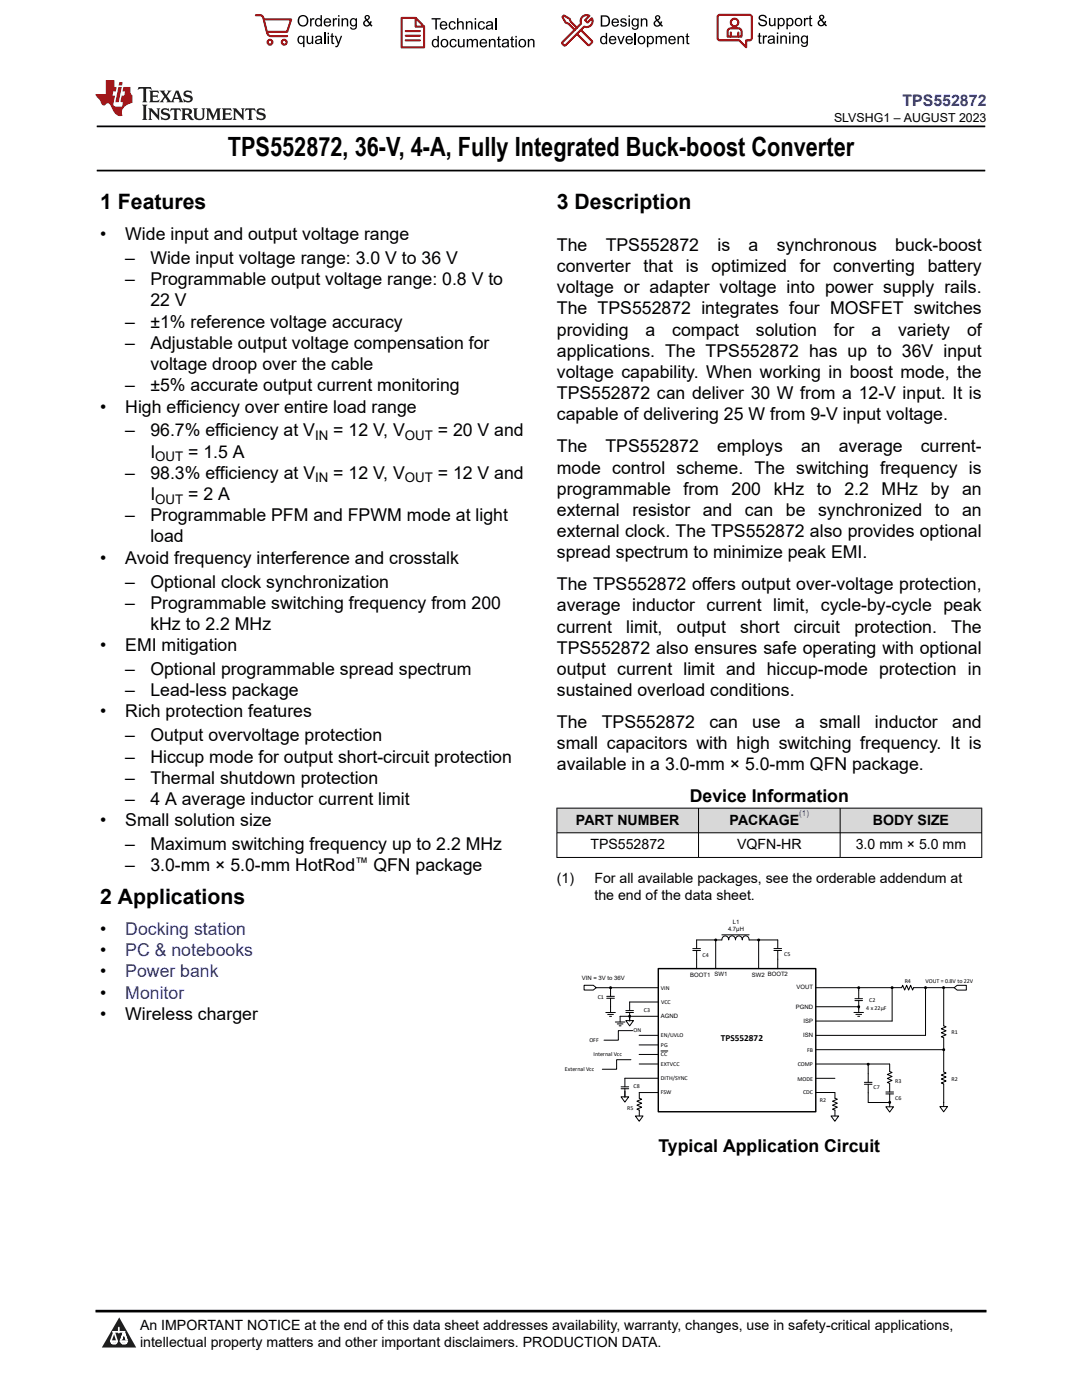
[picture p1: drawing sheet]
<svg xmlns="http://www.w3.org/2000/svg" width="216mm" height="279mm" viewBox="0 0 216 279" stroke-linecap="round" stroke-linejoin="round" font-family="sans-serif">
<path d="M19.3 25.2h177.3M19.3 34h177.3" fill="none" stroke="#000" stroke-width=".35"/>
<g fill="#d8d8d8">
<path d="M111.1 161.3h84.8v4.9h-84.8z" fill-rule="evenodd"/>
<path d="M111.2 161.3h28.1v4.8h-28.1z" fill-rule="evenodd"/>
<path d="M139.4 161.3h28.2v4.8h-28.2z" fill-rule="evenodd"/>
<path d="M167.7 161.3h28.1v4.8h-28.1z" fill-rule="evenodd"/>
</g>
<g fill="none" stroke="#000" stroke-width=".2">
<path d="M111.1 161.3h84.9M111.1 166.2h84.9M111.1 171.1h84.9M111.1 161.2v10M139.4 161.2v10M167.6 161.2v10M195.9 161.2v10M116.5 196.6h1.9l.6 .5-.6 .5h-1.9zM119 197.1h12.4M121.1 199.2h1.5M121.1 198.8h1.5M121.7 197l.3 .1-.1 .2-.3-.2z"/>
<path d="M121.8 197.1v1.7M121.8 199.2v2.9M131.4 200h-5.8v1.7M138.2 189.3h1.6M138.2 189.7h1.6M139 187.6h5a.69 .69 0 0 1 .7-.8 .69 .69 0 0 1 .7 .8 .69 .69 0 0 1 .7-.8 .69 .69 0 0 1 .7 .8 .69 .69 0 0 1 .6-.8 .69 .69 0 0 1 .7 .8 .69 .69 0 0 1 .7-.8 .69 .69 0 0 1 .7 .8h5.7v1.7M139 187.6v1.7M139 189.7v3.6M142.7 187.4l.3 .2-.1 .2-.3-.2zM142.8 187.6v5.7M144 186.6h5.5M151.3 187.4l.3 .2-.1 .2-.3-.2z"/>
<path d="M151.4 187.6v5.7M154.4 189.3h1.6M154.4 189.7h1.6M155.2 189.7v3.6M170.6 199.7h1.5M170.6 199.3h1.5M171.3 197l.2 .1-.1 .2-.2-.2zM171.3 197.1v2.2M171.3 199.7v2.4M177.9 196.9l.3 .2-.1 .2-.3-.2zM178 197.1v6.7h-15.2M184.6 196.9l.3 .2-.1 .2-.3-.2z"/>
<path d="M184.7 197.1v9.5h-21.9M188.2 196.9l.3 .2-.1 .2-.3-.2zM188.3 197.1v7.6l.5 .2-1 .4 1 .4-1 .4 1 .4-1 .4 .5 .2v6.8M190.4 197.1l.6-.5h1.8v1h-1.8zM190.4 197.1h-8.1l-.2 .5-.4-1-.4 1-.4-1-.4 1-.4-1-.2 .5h-17.1M120.9 202.1h1.9M121.3 202.5h1.1M121.6 202.8h.4M122.8 204h1.9M123.2 204.3h1.1M123.5 204.7h.4M123.9 218.9h1.6l-.8 1z"/>
<path d="M123.9 217.3h1.6M123.9 216.9h1.6M124.7 217.3v1.7M124.9 202.1h1.5M124.9 201.7h1.5M124.9 203.7h1.5l-.8 1zM125.6 202.7l.2 .1-.1 .2-.2-.2zM125.6 202.1v1.7M125.9 211.5h-2.9v1.9h-2.8M126.2 205.7h-2.8v1.9h-2.9M127.5 206.6h3.9M127.5 208.5h3.9"/>
<path d="M127.5 210.4h3.9M127.5 212.3h3.9M131.4 218h-3.8v1.2l.4 .2-.9 .4 .9 .4-.9 .4 .9 .4-.9 .4 .5 .2v1.1M131.4 202.8h-7.7v1.2M131.4 215.2h-6.7v1.7M131.9 209.7h1.4M162.8 212.3l14.7 .1v1.4l.5 .2-1 .4 1 .4-1 .4 1 .4-1 .4 .5 .2v1.7M162.8 209.5h25.4M162.8 218h3.8M162.8 215.2h3.8M162.8 200.9h8.5M166.6 218.1v1.1l.5 .2-1 .4 1 .4-1 .4 1 .4-1 .4 .5 .2v1.1"/>
<path d="M170.4 202.1h1.9M170.8 202.4h1.1M171.2 202.8h.3M171.3 200.8l.2 .1-.1 .2-.2-.2zM172.5 216.4h1.5M172.5 216h1.5M173.1 212.2l.3 .2-.1 .2-.2-.2zM173.2 212.4v3.6M173.2 216.4v3.6M176.8 218.3h1.5M176.8 217.9h1.5M177.4 219.8l.3 .2-.1 .2-.3-.2z"/>
<path d="M177.5 218.3v2.6M188.2 209.3l.3 .2-.1 .2-.3-.2zM188.3 214l.5 .1-1 .4 1 .4-1 .4 1 .4-1 .4 .5 .2v4.5M126.8 222.7h1.5l-.8 1.1zM165.8 222.7h1.5l-.7 1.1zM173.2 220h4.3M176.8 220.9h1.5l-.8 1zM187.5 220.8h1.6l-.8 1.1z"/>
</g>
<path d="M131.4 193.3h31.4v28.6h-31.4z" fill="none" stroke="#000" stroke-width=".29"/>
<g fill="#000">
<path d="M121.7 197l.3 .1-.1 .2-.3-.2z" fill-rule="evenodd"/>
<path d="M142.7 187.4l.3 .2-.1 .2-.3-.2z" fill-rule="evenodd"/>
<path d="M151.3 187.4l.3 .2-.1 .2-.3-.2z" fill-rule="evenodd"/>
<path d="M171.3 197l.2 .1-.1 .2-.2-.2z" fill-rule="evenodd"/>
<path d="M177.9 196.9l.3 .2-.1 .2-.3-.2z" fill-rule="evenodd"/>
<path d="M184.6 196.9l.3 .2-.1 .2-.3-.2z" fill-rule="evenodd"/>
<path d="M188.2 196.9l.3 .2-.1 .2-.3-.2z" fill-rule="evenodd"/>
<path d="M125.6 202.7l.2 .1-.1 .2-.2-.2z" fill-rule="evenodd"/>
<path d="M171.3 200.8l.2 .1-.1 .2-.2-.2z" fill-rule="evenodd"/>
<path d="M173.1 212.2l.3 .2-.1 .2-.2-.2z" fill-rule="evenodd"/>
<path d="M188.2 209.3l.3 .2-.1 .2-.3-.2z" fill-rule="evenodd"/>
<path d="M177.4 219.8l.3 .2-.1 .2-.3-.2z" fill-rule="evenodd"/>
</g>
<path d="M0 0h215.9v23.8h-215.9z" fill-rule="evenodd" fill="#fff"/>
<path d="M27.7 17.4l-.2 .6 .5-.3h.6v.1v2.2l-.2 .4h1l-.2-.4v-2.2v-.1h.5l.5 .3-.1-.6zM29.8 18.1l.2 .4v1.5l-.2 .4h1.9l.1-.6a1.08 1.08 0 0 1-1.3 .2v-.7h.6l.4 .2v-.6l-.4 .2h-.6v-.6l.2-.1a1 1 0 0 1 1 .2l-.1-.5zM31.8 18.1l1 1.1-1 1.2h.9l-.2-.2 .4-.7 .5 .7-.2 .2h1.6l-.2-.2 .1-.4h1l.1 .4-.1 .2h.9l-.2-.3-.8-2h-.5l-1 2.2-.8-1.1 .9-1.1h-.8l.2 .2-.5 .7-.3-.7 .1-.2zM35.2 18.5l.4 1h-.8zM36.8 18.2a.65 .65 0 0 0-.2 .7 .65 .65 0 0 0 .6 .5l.7 .2 .1 .2a.79 .79 0 0 1-.7 .4 .79 .79 0 0 1-.7-.5l.1 .7 .2-.1a.93 .93 0 0 0 1.1 .1 .93 .93 0 0 0 .4-1 1.46 1.46 0 0 0-1.2-.6l-.1-.3a1.09 1.09 0 0 1 1.2 .2l-.2-.6-.1 .1-.6-.2zM28.4 20.9l.2 .4v2.3l-.2 .3h1l-.2-.3v-2.3l.2-.4zM29.6 21.6l.2 .4v1.6l-.2 .3h.8l-.3-.3v-1.4l1.7 1.8v-2l.2-.4h-.8l.2 .2 .1 1.1-1.2-1.3zM32.3 21.8a.65 .65 0 0 0-.2 .7 .65 .65 0 0 0 .7 .4l.6 .2 .1 .2a.79 .79 0 0 1-.7 .4 .79 .79 0 0 1-.7-.5l.1 .7 .2-.1a.93 .93 0 0 0 1.1 .1 .93 .93 0 0 0 .4-.9 1.46 1.46 0 0 0-1.2-.6l-.1-.4a1.09 1.09 0 0 1 1.2 .2l-.2-.6-.1 .1-.6-.1zM34.1 21.6l-.1 .7a.63 .63 0 0 1 .7-.4l.1 1.7-.3 .3h1l-.2-.3v-1.7a.66 .66 0 0 1 .8 .4l-.1-.7zM36.2 21.6l.2 .4v1.6l-.2 .3h.9l-.2-.2v-.7h.5l.1 .2a.79 .79 0 0 0 1.2 .6l-1-.9a.61 .61 0 0 0 .6-.6 .61 .61 0 0 0-.5-.6zM36.9 21.9h.2a.47 .47 0 0 1 .5 .1 .47 .47 0 0 1 .1 .5l-.2 .2h-.6zM38.5 21.6l.2 .2a2.27 2.27 0 0 0 .4 2 1.04 1.04 0 0 0 1.7-.7v-1.3l.2-.2h-.8l.2 .4v1.1a.6 .6 0 0 1-.6 .6 .6 .6 0 0 1-.6-.6v-1.1l.3-.4zM41.1 21.6l.2 .4v1.6l-.2 .3h.7l-.2-.3v-1.5l.9 1.9 .8-1.9v1.5l-.2 .3h1l-.3-.3v-1.6l.3-.4h-.8l-.7 1.5-.7-1.5zM44.3 21.6l.2 .4v1.6l-.2 .3h1.9l.1-.5a1.09 1.09 0 0 1-1.3 .1v-.6h.6l.4 .1v-.6l-.4 .2h-.6v-.6l.2-.1a1.01 1.01 0 0 1 1 .3l-.1-.6zM46.4 21.6l.3 .4v1.6l-.3 .3h.8l-.2-.3v-1.4l1.6 1.8v-2l.2-.4h-.7l.2 .2v1.1l-1.2-1.3zM49 21.6l-.1 .7a.63 .63 0 0 1 .8-.4v1.7l-.3 .3h1l-.2-.3v-1.7a.66 .66 0 0 1 .8 .4l-.1-.7zM51.4 21.8a.65 .65 0 0 0-.2 .7 .65 .65 0 0 0 .6 .4l.6 .2 .2 .2a.79 .79 0 0 1-.8 .4 .79 .79 0 0 1-.6-.5l.1 .7 .2-.1a.93 .93 0 0 0 1 .1 .93 .93 0 0 0 .5-.9 1.46 1.46 0 0 0-1.3-.6l-.1-.4a1.09 1.09 0 0 1 1.3 .2l-.2-.6-.2 .1-.5-.1z" fill="#231f20"/>
<path d="M21.1 16v2.8h-2.1l.1 .3 .9 1a.95 .95 0 0 0 .9 .9 .59 .59 0 0 1 .6-.4 .59 .59 0 0 1 .5 .4l.4 .8a1.59 1.59 0 0 0 2.1 1.3 1.61 1.61 0 0 1 1-2.2l1-.4-.1-1.5a1.59 1.59 0 0 1-.4-1.6h-1.4l-.2 .9h.5l-.1 .8h-.5l-.2 1v.2l.4 .1-.2 .9h-.6a.73 .73 0 0 1-1.1-.7l.3-1.5h-.5l.2-.8h.5l.2-.9h-.5v-1.4zM23.6 17.4l-.6 3h.7l.6-3zM23.8 16.4l-.1 .7h.7l.1-.7z" fill="#ed1c24"/>
<g fill="#000">
<path d="M59.4 4.2a1.12 1.12 0 0 1 2.2 0 1.12 1.12 0 0 1-2.2 0zM59.9 3.5a.89 .89 0 0 0-.1 1.1 .89 .89 0 0 0 1.1 .4 .88 .88 0 0 0 .3-1.3 .88 .88 0 0 0-1.3-.2z" fill-rule="evenodd"/>
<path d="M59.5 7.3l.5-.2 .5 .3v-.3h.3v2.3h-.3v-.8a.74 .74 0 0 1-1 0 .74 .74 0 0 1-.1-1zM59.8 7.5a.57 .57 0 0 0-.2 .7 .57 .57 0 0 0 .8 .2 .57 .57 0 0 0 .1-.7 .57 .57 0 0 0-.7-.2z" fill-rule="evenodd"/>
<path d="M61.9 3.6h.2v.3l.2-.2 .3-.1 .2 .1-.1 .3a.36 .36 0 0 0-.5 0 .36 .36 0 0 0 0 .4v.9h-.3z" fill-rule="evenodd"/>
<path d="M61.2 7.1h.3v.9a.41 .41 0 0 0 .4 .6 .41 .41 0 0 0 .3-.6v-.9h.3v1.7h-.2v-.3a.58 .58 0 0 1-.7 .3 .58 .58 0 0 1-.4-.6z" fill-rule="evenodd"/>
<path d="M63 3.8l.5-.2 .5 .2v-.8h.2v2.3h-.2v-.2a.75 .75 0 0 1-1-.1 .75 .75 0 0 1-.1-1zM63.2 4a.57 .57 0 0 0-.1 .7 .57 .57 0 0 0 .8 .2 .57 .57 0 0 0 .1-.7 .57 .57 0 0 0-.8-.2z" fill-rule="evenodd"/>
<path d="M63 7.3a.74 .74 0 0 1 1-.1 .74 .74 0 0 1 .3 .9v.7h-.3v-.2a.57 .57 0 0 1-.8 .2 .57 .57 0 0 1-.2-.8l1-.3a.41 .41 0 0 0-.4-.4 .41 .41 0 0 0-.4 .4l-.3-.1zM63.2 8.2a.35 .35 0 0 0 .2 .5 .35 .35 0 0 0 .5-.3l.1-.4z" fill-rule="evenodd"/>
<path d="M65.4 6.5h.3v.3h-.3zM65.4 7.1h.3v1.7h-.3z" fill-rule="evenodd"/>
<path d="M64.8 3.8a.76 .76 0 0 1 .9-.1 .76 .76 0 0 1 .4 .8h-1.2a.47 .47 0 0 0 .3 .6 .47 .47 0 0 0 .6-.4l.3 .1a.82 .82 0 0 1-1.3 .3 .82 .82 0 0 1 0-1.3zM65 4l-.1 .3h.9l-.3-.4z" fill-rule="evenodd"/>
<path d="M66.4 3.6h.3v.3l.1-.2 .4-.1 .1 .1-.1 .3a.36 .36 0 0 0-.4 0 .36 .36 0 0 0-.1 .4v.9h-.3z" fill-rule="evenodd"/>
<path d="M66.1 6.7l.3-.1v.5h.3v.3h-.3v.9l.1 .2h.2v.3a.41 .41 0 0 1-.4-.1 .41 .41 0 0 1-.2-.4v-.9h-.2v-.3h.2z" fill-rule="evenodd"/>
<path d="M66.8 7.1h.3l.4 1.4 .5-1.4h.3l-.6 1.7a.57 .57 0 0 1-.8 .6v-.3a.37 .37 0 0 0 .5-.3z" fill-rule="evenodd"/>
<path d="M67.5 3h.2v.3h-.2zM67.5 3.6h.2v1.7h-.2z" fill-rule="evenodd"/>
<path d="M68.2 3.6h.2v.3a.58 .58 0 0 1 .7-.3 .58 .58 0 0 1 .4 .7v1h-.3v-1a.4 .4 0 0 0-.4-.5 .4 .4 0 0 0-.4 .6v.9h-.2z" fill-rule="evenodd"/>
<path d="M70 3.8l.5-.2 .5 .2v-.2h.2v1.5a.71 .71 0 0 1-.5 .8 .71 .71 0 0 1-.8-.5h.2a.46 .46 0 0 0 .6 .3 .46 .46 0 0 0 .3-.6 .78 .78 0 0 1-1.1-.2 .78 .78 0 0 1 .1-1.1zM70.2 4a.53 .53 0 0 0-.1 .8 .53 .53 0 0 0 .8 0 .54 .54 0 0 0 0-.7 .54 .54 0 0 0-.7-.1z" fill-rule="evenodd"/>
<path d="M72.9 3.1a.53 .53 0 0 1 .8 .1 .53 .53 0 0 1-.3 .8l.4 .5 .1-.3 .3 .1-.2 .5 .3 .3-.2 .2-.3-.3a.71 .71 0 0 1-1.2 .1 .71 .71 0 0 1 .4-1.1l-.3-.5zM73 3.5a.3 .3 0 0 0 .6 0 .3 .3 0 0 0-.6 0zM72.9 4.3a.45 .45 0 0 0 0 .7 .45 .45 0 0 0 .7-.2l-.5-.6z" fill-rule="evenodd"/>
<path d="M86.1 3.6h1.8v.3h-.7v2h-.3v-2h-.8z" fill-rule="evenodd"/>
<path d="M86.3 8l.5-.2 .5 .2v-.8h.3v2.2h-.3v-.2a.76 .76 0 0 1-1 0 .76 .76 0 0 1-.1-1zM86.6 8.1a.58 .58 0 0 0-.2 .8 .58 .58 0 0 0 .8 .2 .58 .58 0 0 0 .1-.8 .58 .58 0 0 0-.7-.2z" fill-rule="evenodd"/>
<path d="M88.2 7.9a.81 .81 0 0 1 1.1 .2 .81 .81 0 0 1-.2 1.1 .81 .81 0 0 1-1.1-.1l-.1-.8zM88.3 8.1a.57 .57 0 0 0 0 .9 .57 .57 0 0 0 .8 0 .57 .57 0 0 0 0-.8 .57 .57 0 0 0-.8-.1z" fill-rule="evenodd"/>
<path d="M88 4.4a.77 .77 0 0 1 .9-.1 .77 .77 0 0 1 .4 .8h-1.3a.48 .48 0 0 0 .4 .6 .48 .48 0 0 0 .6-.3h.3a.83 .83 0 0 1-1.3 .4 .83 .83 0 0 1 0-1.4zM88.2 4.6l-.2 .3h1l-.3-.4z" fill-rule="evenodd"/>
<path d="M89.7 4.4a.7 .7 0 0 1 1.2 .3l-.2 .1a.45 .45 0 0 0-.6-.3 .45 .45 0 0 0-.3 .6 .45 .45 0 0 0 .3 .6 .45 .45 0 0 0 .6-.4h.3a.76 .76 0 0 1-1.1 .6 .76 .76 0 0 1-.3-1.1z" fill-rule="evenodd"/>
<path d="M89.9 8a.7 .7 0 0 1 1.2 .3h-.3a.45 .45 0 0 0-.5-.3 .45 .45 0 0 0-.3 .6 .45 .45 0 0 0 .3 .6 .45 .45 0 0 0 .6-.4l.2 .1a.76 .76 0 0 1-1 .5 .76 .76 0 0 1-.4-1.1z" fill-rule="evenodd"/>
<path d="M91.2 3.6h.3v.8a.59 .59 0 0 1 .7-.2 .59 .59 0 0 1 .3 .7v1h-.2v-1a.4 .4 0 0 0-.5-.4 .4 .4 0 0 0-.3 .5v.9h-.3z" fill-rule="evenodd"/>
<path d="M91.4 7.8h.2v.9a.41 .41 0 0 0 .5 .5 .41 .41 0 0 0 .3-.5v-.9h.3v1.6h-.3v-.2a.58 .58 0 0 1-.7 .3 .58 .58 0 0 1-.3-.7z" fill-rule="evenodd"/>
<path d="M93 4.2h.2v.3a.59 .59 0 0 1 .7-.3 .59 .59 0 0 1 .4 .7v1h-.3v-1a.41 .41 0 0 0-.4-.5 .41 .41 0 0 0-.4 .6v.9h-.2z" fill-rule="evenodd"/>
<path d="M93.1 7.8h.3v.2a.56 .56 0 0 1 1 0 .54 .54 0 0 1 .6-.2 .54 .54 0 0 1 .4 .5v1.1h-.3v-1a.34 .34 0 0 0-.3-.4 .34 .34 0 0 0-.4 .3v1.1h-.3v-1a.38 .38 0 0 0-.5-.4 .38 .38 0 0 0-.2 .6v.8h-.3z" fill-rule="evenodd"/>
<path d="M94.7 3.6h.3v.3h-.3zM94.7 4.2h.3v1.7h-.3z" fill-rule="evenodd"/>
<path d="M95.5 4.4a.7 .7 0 0 1 1.3 .3l-.3 .1a.45 .45 0 0 0-.6-.3 .45 .45 0 0 0-.3 .6 .45 .45 0 0 0 .3 .6 .45 .45 0 0 0 .6-.4h.3a.76 .76 0 0 1-1.1 .6 .76 .76 0 0 1-.3-1.1z" fill-rule="evenodd"/>
<path d="M95.9 8a.77 .77 0 0 1 .9-.2 .77 .77 0 0 1 .4 .9h-1.2a.48 .48 0 0 0 .3 .5 .48 .48 0 0 0 .6-.3h.3a.83 .83 0 0 1-1.3 .4 .83 .83 0 0 1 0-1.3zM96.1 8.1l-.1 .4h.9l-.2-.5z" fill-rule="evenodd"/>
<path d="M97.5 7.8h.3v.2a.59 .59 0 0 1 .7-.2 .59 .59 0 0 1 .4 .6v1h-.3v-1a.41 .41 0 0 0-.5-.4 .41 .41 0 0 0-.3 .5v.9h-.3z" fill-rule="evenodd"/>
<path d="M97.1 4.4a.74 .74 0 0 1 1-.1 .74 .74 0 0 1 .3 .9v.7h-.3v-.2a.59 .59 0 0 1-.8 .2 .59 .59 0 0 1-.3-.8l1.1-.3a.42 .42 0 0 0-.4-.4 .42 .42 0 0 0-.5 .4l-.2-.1zM97.3 5.3a.36 .36 0 0 0 .2 .5 .36 .36 0 0 0 .5-.2l.1-.5z" fill-rule="evenodd"/>
<path d="M99.4 7.4l.2-.2v.6h.3v.2h-.3v1l.1 .2h.2l.1 .2a.41 .41 0 0 1-.5 0 .41 .41 0 0 1-.1-.4v-1h-.2v-.2h.2z" fill-rule="evenodd"/>
<path d="M100.3 8a.74 .74 0 0 1 .9-.2 .74 .74 0 0 1 .3 .9l.1 .7h-.3v-.2a.59 .59 0 0 1-.8 .3 .59 .59 0 0 1-.3-.8l1-.3a.42 .42 0 0 0-.3-.4 .42 .42 0 0 0-.5 .3h-.3zM100.5 8.8a.36 .36 0 0 0 .1 .5 .36 .36 0 0 0 .5-.2l.2-.5z" fill-rule="evenodd"/>
<path d="M102 7.4l.3-.2v.6h.3v.2h-.3v1l.1 .2h.2v.2a.41 .41 0 0 1-.5 0 .41 .41 0 0 1-.1-.4v-1h-.2v-.2h.2z" fill-rule="evenodd"/>
<path d="M102.8 7.2h.3v.3h-.3zM102.8 7.8h.3v1.6h-.3z" fill-rule="evenodd"/>
<path d="M103.7 7.9a.81 .81 0 0 1 1.1 .2 .81 .81 0 0 1-.1 1.1 .81 .81 0 0 1-1.2-.1v-.8zM103.9 8.1a.57 .57 0 0 0-.1 .9 .57 .57 0 0 0 .8 0 .57 .57 0 0 0 0-.8 .57 .57 0 0 0-.7-.1z" fill-rule="evenodd"/>
<path d="M105.3 7.8h.3v.2a.59 .59 0 0 1 .7-.2 .59 .59 0 0 1 .4 .6v1h-.3v-1a.41 .41 0 0 0-.5-.4 .41 .41 0 0 0-.3 .5v.9h-.3z" fill-rule="evenodd"/>
<path d="M119.9 3.1h.7a1.12 1.12 0 0 1 1.1 1.1 1.12 1.12 0 0 1-1 1.1h-.8zM120.2 3.3v1.7h.4a.86 .86 0 0 0 .8-.8 .86 .86 0 0 0-.8-.9z" fill-rule="evenodd"/>
<path d="M119.9 7.4l.5-.3 .5 .3v-.8h.2v2.2h-.2v-.2a.75 .75 0 0 1-1 0 .75 .75 0 0 1-.1-1zM120.1 7.5a.57 .57 0 0 0-.1 .8 .57 .57 0 0 0 .8 .2 .57 .57 0 0 0 .1-.8 .57 .57 0 0 0-.8-.2z" fill-rule="evenodd"/>
<path d="M121.7 7.4a.76 .76 0 0 1 .9-.2 .76 .76 0 0 1 .4 .9h-1.2a.47 .47 0 0 0 .3 .5 .47 .47 0 0 0 .6-.3h.3a.82 .82 0 0 1-1.3 .4 .82 .82 0 0 1 0-1.3zM121.9 7.5l-.1 .3h.9l-.3-.4z" fill-rule="evenodd"/>
<path d="M122.2 3.9a.76 .76 0 0 1 .9-.2 .76 .76 0 0 1 .4 .9h-1.2a.47 .47 0 0 0 .4 .5 .47 .47 0 0 0 .5-.3h.3a.82 .82 0 0 1-1.3 .4 .82 .82 0 0 1 0-1.3zM122.5 4l-.2 .3h.9l-.2-.4z" fill-rule="evenodd"/>
<path d="M123.9 3.8a.71 .71 0 0 1 1.1 .3h-.2a.32 .32 0 0 0-.4-.3 .32 .32 0 0 0-.3 .4h.1a.75 .75 0 0 1 .9 .8 .72 .72 0 0 1-.7 .3 .72 .72 0 0 1-.7-.5h.3a.36 .36 0 0 0 .4 .4 .36 .36 0 0 0 .3-.5 .8 .8 0 0 1-.9-.7z" fill-rule="evenodd"/>
<path d="M123.2 7.2h.3l.4 1.3 .5-1.3h.3l-.7 1.6h-.2z" fill-rule="evenodd"/>
<path d="M125.4 3.1h.3v.3h-.3zM125.4 3.7h.3v1.6h-.3z" fill-rule="evenodd"/>
<path d="M125 7.4a.76 .76 0 0 1 .9-.2 .76 .76 0 0 1 .4 .9h-1.2a.47 .47 0 0 0 .3 .5 .47 .47 0 0 0 .6-.3h.3a.82 .82 0 0 1-1.3 .4 .82 .82 0 0 1 0-1.3zM125.2 7.5l-.1 .3h.9l-.2-.4z" fill-rule="evenodd"/>
<path d="M126.2 3.9l.5-.3 .5 .3v-.2h.2v1.4a.71 .71 0 0 1-.5 .8 .71 .71 0 0 1-.8-.5l.2 .1a.46 .46 0 0 0 .6 .2 .46 .46 0 0 0 .3-.6 .78 .78 0 0 1-1.1-.1 .78 .78 0 0 1 .1-1.1zM126.4 4a.53 .53 0 0 0-.1 .8 .53 .53 0 0 0 .8 0 .54 .54 0 0 0 0-.7 .54 .54 0 0 0-.7-.1z" fill-rule="evenodd"/>
<path d="M127.5 7.3a.8 .8 0 0 1 1.1 .2 .8 .8 0 0 1-.1 1.1 .8 .8 0 0 1-1.2-.1v-.8zM127.7 7.5a.56 .56 0 0 0-.1 .9 .56 .56 0 0 0 .8-.1 .56 .56 0 0 0 0-.7 .56 .56 0 0 0-.7-.1z" fill-rule="evenodd"/>
<path d="M127.9 3.7h.2v.2a.58 .58 0 0 1 .7-.2 .58 .58 0 0 1 .4 .6v1h-.3v-1a.4 .4 0 0 0-.4-.4 .4 .4 0 0 0-.4 .5v.9h-.2z" fill-rule="evenodd"/>
<path d="M129.1 7.2h.2v.2a.72 .72 0 0 1 1-.1 .72 .72 0 0 1 .2 1 .64 .64 0 0 1-.5 .5 .64 .64 0 0 1-.6-.2v.8h-.3zM129.5 7.5a.56 .56 0 0 0-.2 .8 .56 .56 0 0 0 .8 .2 .56 .56 0 0 0 .1-.8 .56 .56 0 0 0-.7-.2z" fill-rule="evenodd"/>
<path d="M130.8 7.2h.3v.2a.55 .55 0 0 1 .9 0 .53 .53 0 0 1 .6-.3 .53 .53 0 0 1 .4 .6v1.1h-.2v-1a.34 .34 0 0 0-.3-.4 .34 .34 0 0 0-.4 .3v1.1h-.3v-1a.37 .37 0 0 0-.5-.4 .37 .37 0 0 0-.2 .6v.8h-.3z" fill-rule="evenodd"/>
<path d="M130.8 3.2a.53 .53 0 0 1 .9 .1 .53 .53 0 0 1-.4 .8l.4 .5 .2-.4 .2 .1-.2 .5 .4 .3-.2 .3-.3-.4a.71 .71 0 0 1-1.2 .1 .71 .71 0 0 1 .3-1.1l-.2-.5zM130.9 3.6a.3 .3 0 0 0 .6 0 .3 .3 0 0 0-.6 0zM130.9 4.3a.45 .45 0 0 0 0 .7 .45 .45 0 0 0 .7-.2l-.5-.6z" fill-rule="evenodd"/>
<path d="M133.6 7.4a.76 .76 0 0 1 .9-.2 .76 .76 0 0 1 .3 .9h-1.2a.47 .47 0 0 0 .4 .5 .47 .47 0 0 0 .6-.3h.2a.82 .82 0 0 1-1.2 .4 .82 .82 0 0 1 0-1.3zM133.8 7.5l-.2 .3h1l-.3-.4z" fill-rule="evenodd"/>
<path d="M135.2 7.2h.2v.2a.58 .58 0 0 1 .7-.2 .58 .58 0 0 1 .4 .6v1h-.3v-1a.4 .4 0 0 0-.4-.4 .4 .4 0 0 0-.3 .5v.9h-.3z" fill-rule="evenodd"/>
<path d="M137 6.8l.3-.2v.6h.2v.2h-.2v1v.2h.2l.1 .2a.41 .41 0 0 1-.5 0 .41 .41 0 0 1-.1-.5v-.9h-.2v-.2h.2z" fill-rule="evenodd"/>
<path d="M151.6 3.1a.88 .88 0 0 1 1.4 .5h-.3a.49 .49 0 0 0-.5-.5 .49 .49 0 0 0-.5 .6l.1 .1a1.06 1.06 0 0 1 1.2 1 .95 .95 0 0 1-.9 .4 .95 .95 0 0 1-.8-.7h.3a.58 .58 0 0 0 .6 .5 .58 .58 0 0 0 .5-.6l-.2-.1a.95 .95 0 0 1-1.1-.9z" fill-rule="evenodd"/>
<path d="M151.4 6.7l.3-.2v.6h.2v.2h-.2v1v.2h.2l.1 .2a.41 .41 0 0 1-.5 0 .41 .41 0 0 1-.1-.5v-.9h-.2v-.2h.2z" fill-rule="evenodd"/>
<path d="M152.2 7.1h.3v.2l.1-.2h.4h.1l-.1 .3a.36 .36 0 0 0-.4 0 .36 .36 0 0 0-.1 .5v.8h-.3z" fill-rule="evenodd"/>
<path d="M153.3 7.3a.74 .74 0 0 1 1-.2 .74 .74 0 0 1 .3 .9l.1 .7h-.3l-.1-.2a.57 .57 0 0 1-.8 .3 .57 .57 0 0 1-.1-.9l.9-.2a.41 .41 0 0 0-.4-.4 .41 .41 0 0 0-.4 .3h-.3zM153.5 8.1a.35 .35 0 0 0 .2 .5 .35 .35 0 0 0 .5-.2l.1-.5z" fill-rule="evenodd"/>
<path d="M153.4 3.6h.3v.9a.41 .41 0 0 0 .4 .5 .41 .41 0 0 0 .4-.5v-.9h.2v1.6h-.2v-.2a.58 .58 0 0 1-.7 .2 .58 .58 0 0 1-.4-.6z" fill-rule="evenodd"/>
<path d="M155 6.5h.3v.3h-.3zM155 7.1h.3v1.6h-.3z" fill-rule="evenodd"/>
<path d="M155.2 3.6h.2v.2a.72 .72 0 0 1 1-.1 .72 .72 0 0 1 .2 1 .64 .64 0 0 1-.5 .5 .64 .64 0 0 1-.6-.2v.8h-.3zM155.6 3.9a.56 .56 0 0 0-.2 .8 .56 .56 0 0 0 .8 .2 .56 .56 0 0 0 .1-.8 .56 .56 0 0 0-.7-.2z" fill-rule="evenodd"/>
<path d="M155.7 7.1h.3v.2a.58 .58 0 0 1 .7-.2 .58 .58 0 0 1 .3 .6v1h-.3v-1a.4 .4 0 0 0-.4-.4 .4 .4 0 0 0-.3 .5v.9h-.3z" fill-rule="evenodd"/>
<path d="M156.9 3.6h.3v.2a.72 .72 0 0 1 .9-.1 .72 .72 0 0 1 .2 1 .64 .64 0 0 1-.4 .5 .64 .64 0 0 1-.7-.2v.8h-.3zM157.3 3.9a.56 .56 0 0 0-.1 .8 .56 .56 0 0 0 .7 .2 .56 .56 0 0 0 .2-.8 .56 .56 0 0 0-.8-.2z" fill-rule="evenodd"/>
<path d="M157.4 6.5h.3v.3h-.3zM157.4 7.1h.3v1.6h-.3z" fill-rule="evenodd"/>
<path d="M158.1 7.1h.3v.2a.58 .58 0 0 1 .7-.2 .58 .58 0 0 1 .4 .6v1h-.3v-1a.4 .4 0 0 0-.5-.4 .4 .4 0 0 0-.3 .5v.9h-.3z" fill-rule="evenodd"/>
<path d="M158.8 3.7a.8 .8 0 0 1 1.1 .2 .8 .8 0 0 1-.1 1.1 .8 .8 0 0 1-1.1-.1l-.1-.8zM159 3.9a.56 .56 0 0 0-.1 .9 .56 .56 0 0 0 .9 0 .56 .56 0 0 0-.1-.8 .56 .56 0 0 0-.7-.1z" fill-rule="evenodd"/>
<path d="M160 7.3l.5-.2 .5 .2v-.2h.2v1.4a.71 .71 0 0 1-.5 .9 .71 .71 0 0 1-.9-.5h.3a.46 .46 0 0 0 .6 .2 .46 .46 0 0 0 .2-.6 .78 .78 0 0 1-1-.1 .78 .78 0 0 1 .1-1.1zM160.2 7.4a.53 .53 0 0 0-.1 .8 .53 .53 0 0 0 .8 0 .54 .54 0 0 0 0-.7 .54 .54 0 0 0-.7-.1z" fill-rule="evenodd"/>
<path d="M160.4 3.6h.3v.2l.1-.2h.4h.1l-.1 .3a.36 .36 0 0 0-.4 0 .36 .36 0 0 0-.1 .5v.8h-.3z" fill-rule="evenodd"/>
<path d="M161.5 3.2l.3-.2v.6h.3v.2h-.3v1v.2h.3v.2a.41 .41 0 0 1-.5 0 .41 .41 0 0 1-.1-.5v-.9h-.2v-.2h.2z" fill-rule="evenodd"/>
<path d="M163.6 3.1a.53 .53 0 0 1 .8 .1 .53 .53 0 0 1-.3 .8l.4 .5 .1-.3h.3l-.2 .5 .3 .3-.2 .3-.3-.3a.71 .71 0 0 1-1.2 .1 .71 .71 0 0 1 .4-1.2l-.3-.5zM163.7 3.5a.3 .3 0 0 0 .5 0 .3 .3 0 0 0-.5 0zM163.6 4.2a.45 .45 0 0 0 0 .8 .45 .45 0 0 0 .7-.3l-.5-.6z" fill-rule="evenodd"/>
</g>
<path d="M64.8 6.5v2.3M98.9 3.6v2.3M126.8 6.6v2.2" fill="none" stroke="#000" stroke-width=".28"/>
<g fill="none" stroke="#de0000" stroke-width=".42">
<path d="M51.1 3l1 .1a1.4 1.4 0 0 1 .6 1.2l.7 2.5a.95 .95 0 0 0 1.1 .4h2.8M52.7 3.9h5.4l-.8 2.4h-4M80.1 3.6h2.8v1.7h1.7v4.2h-4.5zM81 7.1h2.8M81 6.2h2.8M81 8.1h2.8M82.9 3.6l1.7 1.7M115.1 5.5l-1.3-1.2-.1-.5-1.2-.7-.3 .3 .7 1.1 .5 .2 1.3 1.3M115.9 6l2.2 2.2v.3l-.5 .5h-.3l-2.2-2.2zM115.9 6l.7-.7a1.19 1.19 0 0 0 1.3-.3 1.19 1.19 0 0 0 .2-1.4l-.9 .9-.4-.5 .8-.8a1.19 1.19 0 0 0-1.4 .1 1.19 1.19 0 0 0-.2 1.4l-3.8 3.7v.3l.3 .3h.3l2.3-2.2M143.2 3.2l.4-.2h6l.4 .2v4.4l-.2 .4-.9 .1v1.3l-1.4-1.3h-3.9l-.4-.3zM145.4 5.8l.4-.1h1.6a.61 .61 0 0 1 .6 .6v1h-2.8v-1z"/>
<path d="M145.8 6.5v.8M147.3 6.5v.8"/>
<circle cx="53.9" cy="8.4" r=".49"/>
<circle cx="56.7" cy="8.4" r=".49"/>
<circle cx="146.6" cy="4.5" r=".75"/>
</g>
<path d="M0 261.4h215.9v18h-215.9z" fill-rule="evenodd" fill="#fff"/>
<path d="M23.8 262.9l3.4 6h-6.9z" fill="#231f20"/>
<path d="M22.1 267.7h1.3l-.4 .5h-.3a.55 .55 0 0 1-.6-.5z" fill-rule="evenodd" fill="#fff"/>
<path d="M22.1 267.7h1.3l-.4 .5h-.3a.55 .55 0 0 1-.6-.5z" fill="none" stroke="#231f20" stroke-width=".34"/>
<path d="M22.1 267.7h1.3l-.4 .5h-.5zM22.6 265.8h.1M22.6 265.8h2.3zM23.7 265.9h.1M23.7 264.9v1zM24 267.7h.1" fill="none" stroke="#fff" stroke-width=".34"/>
<path d="M24.7 265.8l-.7 1.9z" fill="#fff"/>
<path d="M24.7 265.8l-.7 1.9z" fill="none" stroke="#fff" stroke-width=".34"/>
<path d="M24.7 265.8l.7 1.9z" fill="#fff"/>
<path d="M22.8 265.8l-.7 1.9zM22.8 265.8l.6 1.9zM24.7 265.8l.7 1.9zM25.3 267.7h.1" fill="none" stroke="#fff" stroke-width=".34"/>
<path d="M24.1 267.7h1.3a.65 .65 0 0 1-.6 .5 .65 .65 0 0 1-.7-.5z" fill-rule="evenodd" fill="#fff"/>
<path d="M24.1 267.7h1.3a.65 .65 0 0 1-.6 .5 .65 .65 0 0 1-.7-.5z" fill="none" stroke="#231f20" stroke-width=".34"/>
<path d="M24 267.7h.1M24.1 267.7h1.3l-.4 .5h-.5z" fill="none" stroke="#fff" stroke-width=".34"/>
<path d="M19 261.7h177.8" fill="none" stroke="#000" stroke-width=".53"/>
<text font-size="5.3" x="45.5" y="31.2">TPS552872, 36-V, 4-A, Fully Integrated Buck-boost Converter</text>
<g font-size="4.2">
<text x="20" y="41.8">1 Features</text>
<text x="111.1" y="41.8">3 Description</text>
<text x="20" y="180.4">2 Applications</text>
</g>
<g font-size="3.5">
<text x="20" y="47.9">•</text>
<text x="25" y="47.9">Wide input and output voltage range</text>
<text x="25" y="52.7">–</text>
<text x="30" y="52.7">Wide input voltage range: 3.0 V to 36 V</text>
<text x="111.1" y="50.1">The</text>
<text x="120.9" y="50.1">TPS552872</text>
<text x="143.2" y="50.1">is</text>
<text x="149.4" y="50.1">a</text>
<text x="155" y="50.1">synchronous</text>
<text x="178.6" y="50.1">buck-boost</text>
<text x="25" y="56.9">–</text>
<text x="30" y="56.9">Programmable output voltage range: 0.8 V to</text>
<text x="111.1" y="58.5">voltage or adapter voltage into power supply rails.</text>
<text x="111.1" y="54.3">converter</text>
<text x="128.4" y="54.3">that</text>
<text x="136.8" y="54.3">is</text>
<text x="141.9" y="54.3">optimized</text>
<text x="159.6" y="54.3">for</text>
<text x="166.3" y="54.3">converting</text>
<text x="185.1" y="54.3">battery</text>
<text x="25" y="65.4">–</text>
<text x="30" y="61.2">22 V</text>
<text x="30" y="65.4">±1% reference voltage accuracy</text>
<text x="111.1" y="62.8">The TPS552872 integrates four MOSFET switches</text>
<text x="25" y="69.6">–</text>
<text x="30" y="69.6">Adjustable output voltage compensation for</text>
<text x="111.1" y="71.2">applications. The TPS552872 has up to 36V input</text>
<text x="111.1" y="67">providing</text>
<text x="128.8" y="67">a</text>
<text x="134.1" y="67">compact</text>
<text x="150.8" y="67">solution</text>
<text x="166.4" y="67">for</text>
<text x="173.9" y="67">a</text>
<text x="179.2" y="67">variety</text>
<text x="193" y="67">of</text>
<text x="30" y="73.9">voltage droop over the cable</text>
<text x="111.1" y="75.5">voltage capability. When working in boost mode, the</text>
<text x="20" y="82.3">•</text>
<text x="25" y="78.1">–</text>
<text x="25" y="82.3">High efficiency over entire load range</text>
<text x="30" y="78.1">±5% accurate output current monitoring</text>
<text x="111.1" y="79.7">TPS552872 can deliver 30 W from a 12-V input. It is</text>
<text x="111.1" y="83.9">capable of delivering 25 W from 9-V input voltage.</text>
<text x="25" y="87.1">–</text>
<text x="30" y="87.1">96.7% efficiency at V</text>
<text x="66.5" y="87.1">= 12 V, V</text>
<text x="87.4" y="87.1">= 20 V and</text>
<text x="25" y="95.6">–</text>
<text x="30" y="91.3">I</text>
<text x="30" y="95.6">98.3% efficiency at V</text>
<text x="37.5" y="91.3">= 1.5 A</text>
<text x="66.5" y="95.6">= 12 V, V</text>
<text x="87.4" y="95.6">= 12 V and</text>
<text x="111.1" y="94.5">mode control scheme. The switching frequency is</text>
<text x="111.1" y="90.3">The</text>
<text x="120.8" y="90.3">TPS552872</text>
<text x="143.1" y="90.3">employs</text>
<text x="159.8" y="90.3">an</text>
<text x="167.4" y="90.3">average</text>
<text x="183.7" y="90.3">current-</text>
<text x="30" y="99.8">I</text>
<text x="37.5" y="99.8">= 2 A</text>
<text x="111.1" y="98.7">programmable</text>
<text x="136.4" y="98.7">from</text>
<text x="146" y="98.7">200</text>
<text x="154.4" y="98.7">kHz</text>
<text x="163" y="98.7">to</text>
<text x="168.5" y="98.7">2.2</text>
<text x="175.9" y="98.7">MHz</text>
<text x="185.7" y="98.7">by</text>
<text x="192" y="98.7">an</text>
<text x="25" y="104">–</text>
<text x="30" y="104">Programmable PFM and FPWM mode at light</text>
<text x="111.1" y="107.2">external clock. The TPS552872 also provides optional</text>
<text x="111.1" y="103">external</text>
<text x="126.2" y="103">resistor and</text>
<text x="148.6" y="103">can</text>
<text x="156.8" y="103">be</text>
<text x="163.2" y="103">synchronized</text>
<text x="186.5" y="103">to</text>
<text x="192" y="103">an</text>
<text x="20" y="112.5">•</text>
<text x="25" y="112.5">Avoid frequency interference and crosstalk</text>
<text x="30" y="108.3">load</text>
<text x="111.1" y="111.4">spread spectrum to minimize peak EMI.</text>
<text x="25" y="117.3">–</text>
<text x="30" y="117.3">Optional clock synchronization</text>
<text x="111.1" y="117.8">The TPS552872 offers output over-voltage protection,</text>
<text x="25" y="121.5">–</text>
<text x="30" y="121.5">Programmable switching frequency from 200</text>
<text x="30" y="125.7">kHz to 2.2 MHz</text>
<text x="111.1" y="122">average inductor current limit, cycle-by-cycle peak</text>
<text x="20" y="130">•</text>
<text x="25" y="130">EMI mitigation</text>
<text x="111.1" y="126.3">current</text>
<text x="111.1" y="130.5">TPS552872 also ensures safe operating with optional</text>
<text x="125" y="126.3">limit,</text>
<text x="135.1" y="126.3">output</text>
<text x="147.7" y="126.3">short</text>
<text x="158.4" y="126.3">circuit</text>
<text x="170.5" y="126.3">protection.</text>
<text x="189.8" y="126.3">The</text>
<text x="25" y="134.7">–</text>
<text x="30" y="134.7">Optional programmable spread spectrum</text>
<text x="111.1" y="134.7">output current limit and hiccup-mode protection in</text>
<text x="20" y="143.2">•</text>
<text x="25" y="139">–</text>
<text x="25" y="143.2">Rich protection features</text>
<text x="30" y="139">Lead-less package</text>
<text x="111.1" y="139">sustained overload conditions.</text>
<text x="25" y="147.9">–</text>
<text x="30" y="147.9">Output overvoltage protection</text>
<text x="111.1" y="145.3">The</text>
<text x="111.1" y="149.5">small capacitors with high switching frequency. It is</text>
<text x="120.1" y="145.3">TPS552872</text>
<text x="141.6" y="145.3">can</text>
<text x="150.1" y="145.3">use</text>
<text x="158.7" y="145.3">a</text>
<text x="163.5" y="145.3">small</text>
<text x="174.6" y="145.3">inductor</text>
<text x="190" y="145.3">and</text>
<text x="25" y="152.2">–</text>
<text x="30" y="152.2">Hiccup mode for output short-circuit protection</text>
<text x="111.1" y="153.8">available in a 3.0-mm × 5.0-mm QFN package.</text>
<text x="25" y="156.4">–</text>
<text x="25" y="160.6">–</text>
<text x="30" y="156.4">Thermal shutdown protection</text>
<text x="30" y="160.6">4 A average inductor current limit</text>
<text x="137.6" y="160.1">Device Information</text>
<text x="20" y="164.9">•</text>
<text x="25" y="164.9">Small solution size</text>
<text x="25" y="169.6">–</text>
<text x="25" y="173.9">–</text>
<text x="30" y="169.6">Maximum switching frequency up to 2.2 MHz</text>
<text x="30" y="173.9">3.0-mm × 5.0-mm HotRod</text>
<text x="74.5" y="173.9">QFN package</text>
<text x="20" y="186.6">•</text>
<text x="20" y="190.8">•</text>
<text x="20" y="195">•</text>
<text x="20" y="199.3">•</text>
<text x="20" y="203.5">•</text>
<text x="25" y="203.5">Wireless charger</text>
<text x="131.4" y="229.9">Typical Application Circuit</text>
</g>
<g font-size="3.5" fill="#00f">
<text x="25" y="186.6">Docking station</text>
<text x="25" y="190.8">PC &amp; notebooks</text>
<text x="25" y="195">Power bank</text>
<text x="25" y="199.3">Monitor</text>
</g>
<text font-size="3.2" fill="#00f" x="180.1" y="21.1">TPS552872</text>
<g font-size="2.8">
<text x="114.9" y="164.6">PART NUMBER</text>
<text x="145.6" y="164.6">PACKAGE</text>
<text x="174.2" y="164.6">BODY SIZE</text>
<text x="117.8" y="169.5">TPS552872</text>
<text x="147.1" y="169.5">VQFN-HR</text>
<text x="170.8" y="169.5">3.0 mm × 5.0 mm</text>
<text x="111.1" y="176.3">(1)</text>
<text x="118.6" y="176.3">For all available packages, see the orderable addendum at</text>
<text x="118.6" y="179.7">the end of the data sheet.</text>
<text x="27.9" y="265.5">An IMPORTANT NOTICE at the end of this data sheet addresses availability, warranty, changes, use in safety-critical applications,</text>
<text x="27.9" y="268.9">intellectual property matters and other important disclaimers. PRODUCTION DATA.</text>
</g>
<g font-size="2.6">
<text x="62.9" y="87.8">IN</text>
<text x="80.8" y="87.8">OUT</text>
<text x="31" y="92">OUT</text>
<text x="31" y="100.5">OUT</text>
<text x="62.9" y="96.3">IN</text>
<text x="80.8" y="96.3">OUT</text>
<text x="70.9" y="173">™</text>
</g>
<text font-size="2.5" x="166.4" y="24.3">SLVSHG1 – AUGUST 2023</text>
<text font-size="1.9" x="143.8" y="207.7">TPS552872</text>
<text font-size="1.6" fill="#00f" x="159.5" y="162.9">(1)</text>
<g font-size="1.2">
<text x="145.3" y="185.8">4.7µH</text>
<text x="146.2" y="184.4">L1</text>
<text x="140.2" y="191">C4</text>
<text x="156.5" y="190.8">C5</text>
<text x="116.1" y="195.6">VIN = 3V to 36V</text>
<text x="131.9" y="197.5">VIN</text>
<text x="137.7" y="194.9">BOOT1 SW1</text>
<text x="150" y="194.9">SW2 BOOT2</text>
<text x="158.9" y="197.5">VOUT</text>
<text x="180.5" y="196.2">R4</text>
<text x="184.7" y="196.2">VOUT = 0.8V to 22V</text>
<text x="119.3" y="199.4">C1</text>
<text x="128.5" y="202">C3</text>
<text x="131.9" y="203.2">AGND</text>
<text x="131.9" y="200.3">VCC</text>
<text x="158.8" y="201.3">PGND</text>
<text x="172.9" y="201.6">4 x 22µF</text>
<text x="173.4" y="200">C2</text>
<text x="117.6" y="207.9">OFF</text>
<text x="126.4" y="206">ON</text>
<text x="131.9" y="207">EN/UVLO</text>
<text x="131.9" y="208.9">PG</text>
<text x="160.3" y="206.9">ISN</text>
<text x="160.3" y="204.1">ISP</text>
<text x="161" y="209.9">FB</text>
<text x="189.8" y="206.3">R1</text>
<text x="112.7" y="213.7">External Vcc</text>
<text x="118.4" y="210.8">Internal Vcc</text>
<text x="131.9" y="210.8">CC</text>
<text x="131.9" y="212.7">EXTVCC</text>
<text x="131.9" y="215.5">DITH/SYNC</text>
<text x="159.1" y="215.8">MODE</text>
<text x="159.2" y="212.7">COMP</text>
<text x="189.8" y="215.8">R2</text>
<text x="125.2" y="221.5">R5</text>
<text x="126.4" y="217.2">C8</text>
<text x="131.9" y="218.4">FSW</text>
<text x="160.2" y="218.4">CDC</text>
<text x="163.6" y="220">R2</text>
<text x="174.3" y="217.3">C7</text>
<text x="178.6" y="216.1">R3</text>
<text x="178.6" y="219.5">C6</text>
</g>
</svg>
